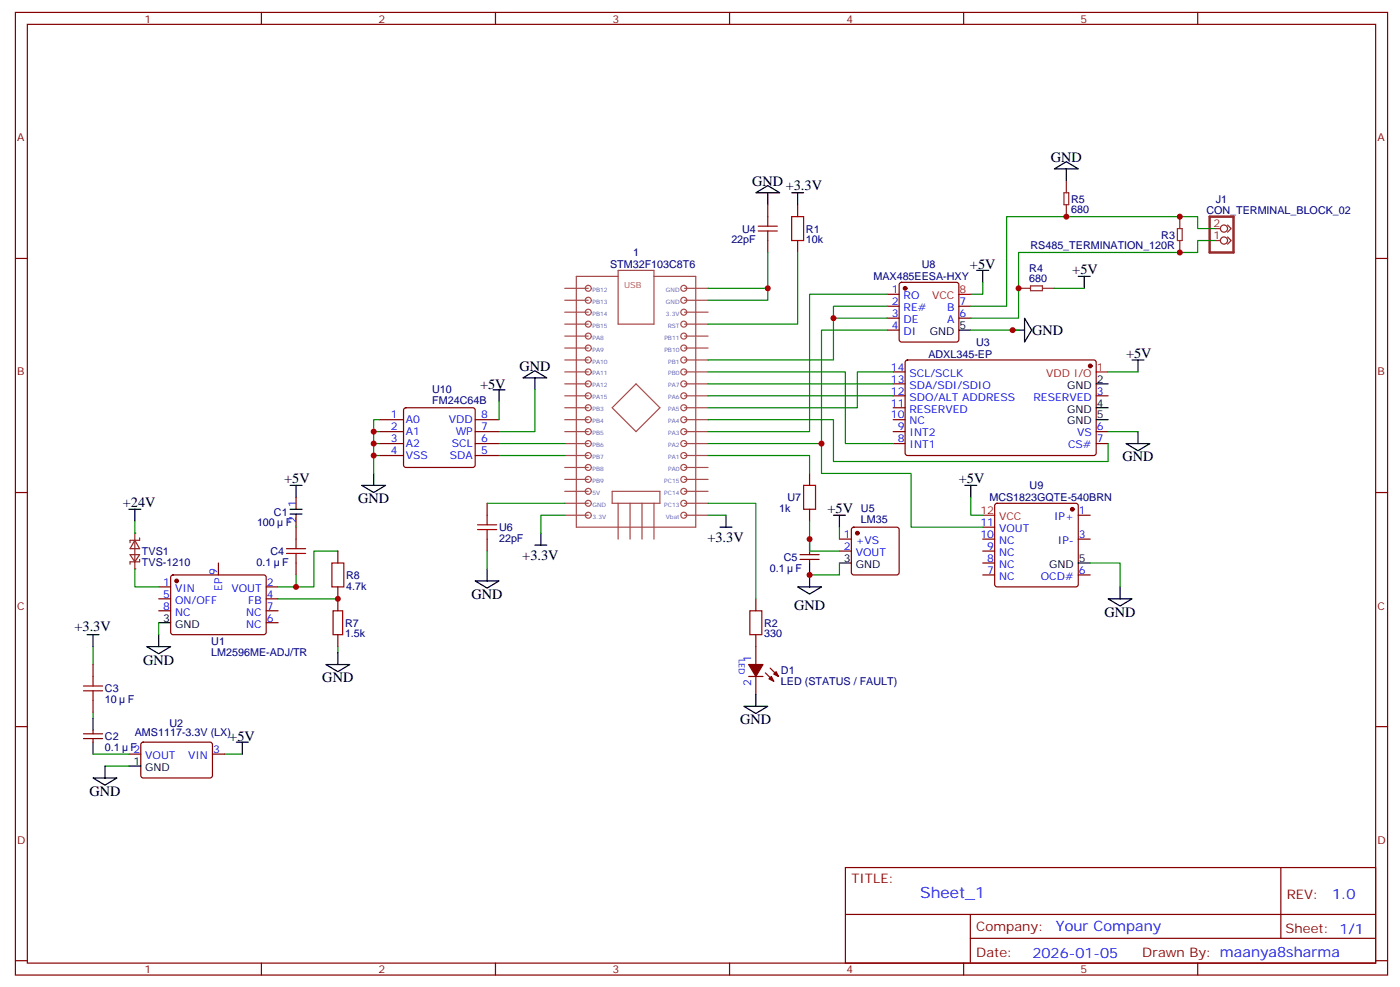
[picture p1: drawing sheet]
<svg xmlns="http://www.w3.org/2000/svg" width="414mm" height="292mm" viewBox="0 0 414 292" stroke-linecap="round" stroke-linejoin="round" font-family="sans-serif">
<g fill="none" stroke="#870000" stroke-width=".35">
<path d="M4.6 3.7h405.3v284.3h-405.3zM8.1 7.2h398.3v277.3h-398.3zM77.2 3.7v3.5M146.4 3.7v3.5M215.5 3.7v3.5M284.7 3.7v3.5M353.8 3.7v3.5M4.6 76.3h3.5M226.8 60.5v3.5M226.8 71v3.6M235.6 60.5v3.5M235.6 71v3.6"/>
<path d="M406.4 76.3h3.5M262.1 86.9h3.5M262.1 90.5h3.5M262.1 94h3.5M262.1 97.5h3.5M265.8 83.6l.5-.2h16.2l.5 .2 .2 .5v16.2l-.2 .5-.5 .2h-16.2l-.5-.2-.2-.5v-16.2zM283.2 90.5h3.6M283.2 94h3.6M263.8 116.9h3.6M263.8 113.4h3.6M263.8 109.9h3.6M267.6 106.5l.5-.2 55.3 .1 .4 .6-.1 27.1-.6 .4h-55.3l-.4-.7v-26.8z"/>
<path d="M323.8 116.9h3.5M112.1 127.5h7.1M112.1 131h7.1M112.1 124h7.1M112.1 134.5h7.1M119.4 120.6l.5-.2h19.8l.5 .2 .2 .5v16.3l-.3 .5-.4 .2h-19.8l-.5-.3-.2-.4v-16.3zM140.4 127.5h7M140.4 131h7M140.4 124h7M140.4 134.5h7M239.1 139.8v3.6M263.8 127.5h3.6"/>
<path d="M263.8 131h3.6M263.8 124h3.6M263.8 120.4h3.6M323.8 127.5h3.5M323.8 131h3.5M4.6 145.5h3.5M87.5 146.9v3.5M87.5 151.8v3.6M87.5 155.7v3.5M143.9 148.7v3.5M143.9 159.2v3.6M239.1 150.4v3.6"/>
<path d="M248 159.2h3.5M251.7 155.9l.5-.2h12.7l.5 .2 .2 .5v12.7l-.2 .5-.5 .2h-12.7l-.5-.2-.2-.5v-12.7zM290.3 159.2h3.5M290.3 155.7h3.5M294.1 148.9l.4-.2h23.3l.5 .2 .2 .5v23.2l-.2 .5-.5 .3h-23.3l-.5-.3-.2-.5v-23.2zM318.5 159.2h3.6M318.5 152.2h3.6M406.4 145.5h3.5M46.9 176.9h3.5M46.9 173.4h3.5M50.6 170l.5-.2 27.1 .1 .4 .6v16.5l-.7 .5-27.1-.1-.4-.6v-16.3zM64.5 166.3v3.5"/>
<path d="M78.6 176.9h3.6M78.6 173.4h3.6M87.5 166.3v3.5M99.8 162.8v3.5M99.8 173.4v7M223.3 176.9v3.5M236.3 163.8h5.7M236.3 165.2h5.7M239.1 162.8v1M239.1 165.2v1.1M248 162.8h3.5M290.3 162.8h3.5"/>
<path d="M290.3 169.8h3.5M290.3 166.3h3.5M318.5 169.8h3.6M27.5 196.3v3.5M46.9 180.4h3.5M78.6 180.4h3.6M78.6 183.9h3.6M99.8 187.5v3.5M221.2 199.8h4.2M223.3 187.5v8.8M223.3 199.8v5.3M226.1 198.8l2.5 2.4"/>
<path d="M227.5 197.3l2.5 2.5M4.6 214.6h3.5M24.7 216.7h5.6M24.7 218.2h5.6M27.5 206.9v3.5M27.5 215.7v1M27.5 218.2v1M41.8 219.4l.5-.2 20 .1 .5 .6-.1 9.5-.6 .4-20.1-.1-.4-.6v-9.2zM406.4 214.6h3.5M38.1 222.7h3.5M62.8 222.7h3.5M249.7 256.3h156.7v28.2h-156.7z"/>
<path d="M378.4 256.3v20.9M249.8 270.1h156.4M286.6 277.2h119.6M286.6 270.1v14.1M4.6 283.8h3.5M77.2 284.5v3.5M146.4 284.5v3.5M215.5 284.5v3.5M284.7 284.5v3.5M353.8 284.5v3.5M406.4 283.8h3.5"/>
</g>
<g fill="none" stroke="#008700" stroke-width=".35">
<path d="M226.8 74.6v10.6h-17.6M235.6 74.6v21.1h-26.4M359.1 67.5h-5.3v-3.5h-56.4v26.5h-10.6M359.1 71h-5.3v3.6h-52.9v19.4h-14.1M226.8 85.2v3.5h-17.6M262.1 86.9h-23v40.6h-29.9M262.1 97.5h-19.4v33.5M262.1 94h-15.9v12.3h-37M262.1 90.5h-15.9v3.5M286.8 97.5h14.1M290.3 83.4v3.5h-3.5M311.5 85.2h8.8"/>
<path d="M147.4 118.7v5.3M158 115.1v12.4h-10.6M209.2 109.9h40.5v21.1h14.1M209.2 113.4h54.6M209.2 116.9h54.6M263.8 109.9h-10.5v10.5h-44.1M327.3 109.9h8.9M110.4 134.5h1.7M110.4 131h1.7M110.4 127.5h1.7M112.1 124h-1.7v15.8M147.4 134.5h19.4"/>
<path d="M147.4 131h19.4M209.2 124h37v12.3h81.1v-5.3M209.2 134.5h29.9v5.3M209.2 131h33.5v8.8h26.4v15.9h21.2M327.3 127.5h8.9M87.5 155.4v.3M143.9 148.7h22.9M166.8 152.2h-7v5.3M209.2 148.7h14.1v28.2M209.2 152.2h5.3M239.1 154v8.8h8.9M286.8 146.9v5.3h3.5"/>
<path d="M82.2 176.9h17.6M87.5 169.8v3.6h-5.3M99.8 162.8h-7.1v10.6h-5.2M143.9 162.8v5.3M248 166.3v3.5h-8.9M322.1 166.3h8.8v7.1M27.5 191v5.3M46.9 183.9v3.6M99.8 191v1.8M27.5 210.4v1.8M27.5 222.7h10.6M31 226.3h7.1"/>
<path d="M66.3 222.7h5.3"/>
</g>
<g fill="none" stroke="#000" stroke-width=".35">
<path d="M223.3 56.9l3.5-2.1 3.5 2.1zM226.8 56.9v3.6M233.9 56.9h3.5M235.6 56.9v3.6M311.5 49.9l3.5-2.1 3.5 2.1zM315 49.9v3.5M288.5 79.9h3.6M290.3 79.9v3.5M283.2 97.5h3.6M299.1 97.5h3.5M302.6 94l2.2 3.5-2.2 3.5zM318.5 81.6h3.6"/>
<path d="M320.3 81.6v3.6M145.7 115.1h3.5M147.4 115.1v3.6M154.5 111.6l3.5-2.1 3.5 2.1zM158 111.6v3.5M323.8 113.4h3.5M334.4 106.3h3.5M336.2 106.3v3.6M110.4 139.8v3.6M323.8 120.4h3.5M323.8 124h3.5M332.6 131h7.1l-3.5 2.1z"/>
<path d="M336.2 127.5v3.5M38.1 150.4h3.5M39.8 150.4v3.6M85.7 150.4h3.5M85.7 151.8h3.5M85.7 143.4h3.5M87.5 143.4v3.5M106.9 143.4h7l-3.5 2.1zM159.8 157.5v3.5M212.7 155.7h3.5M214.5 152.2v3.5M239.1 159.2v3.6"/>
<path d="M246.2 152.2h3.5M248 152.2v3.5M285 143.4h3.5M286.8 143.4v3.5M140.4 171.6h7l-3.5 2.1zM143.9 168.1v3.5M158 161h3.5M235.6 173.4h7.1l-3.6 2.1zM239.1 166.3v7.1M248 166.3h3.5M318.5 166.3h3.6M327.3 176.9h7.1l-3.5 2.1z"/>
<path d="M330.9 173.4v3.5M25.7 187.5h3.5M27.5 187.5v3.5M43.4 191h7l-3.5 2.1zM46.9 187.5v3.5M46.9 183.9h3.5M96.3 196.3h7l-3.5 2.1zM99.8 192.8v3.5M27.5 212.2v3.5M27.5 219.2v3.5M69.8 219.2h3.5M71.6 219.2v3.5"/>
<path d="M219.7 208.6h7.1l-3.5 2.1zM223.3 205.1v3.5M27.5 229.8h7l-3.5 2.1zM31 226.3v3.5M38.1 226.3h3.5"/>
</g>
<g fill="none" stroke="#a10000" stroke-width=".35">
<path d="M224 68.2h5.6M224 66.8h5.6M226.8 64v2.8M226.8 68.2v2.8M233.9 64h3.5v7h-3.5zM87.5 159.2v2.9M141.1 156.4h5.6M141.1 155h5.6M143.9 152.2v2.8M143.9 156.4v2.8M237.4 143.4h3.5v7h-3.5zM84.6 162.1h5.7"/>
<path d="M84.6 163.5h5.7M87.5 163.5v2.8M98 166.3h3.6v7.1h-3.6zM27.5 199.8v2.8M98.4 180.4h2.8v7.1h-2.8zM221.5 180.4h3.5v7.1h-3.5zM24.7 204h5.6M24.7 202.6h5.6M27.5 204v2.9"/>
</g>
<g fill="#870000" stroke="#870000" stroke-width=".35">
<path d="M221.2 196.3h4.2l-2.1 3.5z"/>
<path d="M227.2 200.5l.7-.7 .7 1.4z"/>
<path d="M229.3 198.4l.7 1.4-1.4-.7z"/>
<circle cx="52.2" cy="171.6" r=".53"/>
<circle cx="322.1" cy="108.1" r=".53"/>
<circle cx="253.3" cy="157.5" r=".53"/>
<circle cx="316.8" cy="150.4" r=".53"/>
<circle cx="267.4" cy="85.2" r=".53"/>
</g>
<g fill="none" stroke="#a64a4a" stroke-width=".35">
<path d="M182.6 79.9h10.6v15.8h-10.6zM166.8 95.7h7M166.8 99.3h7M166.8 92.2h7M166.8 88.7h7M166.8 85.2h7M174.7 85.2a.88 .88 0 0 0-1.3-.8 .88 .88 0 0 0-.1 1.5 .88 .88 0 0 0 1.3-.6M174.7 88.7a.88 .88 0 0 0-1.3-.8 .88 .88 0 0 0-.1 1.5 .88 .88 0 0 0 1.3-.6M174.7 92.2a.88 .88 0 0 0-1.3-.8 .88 .88 0 0 0-.1 1.5 .88 .88 0 0 0 1.3-.5M174.7 95.7a.88 .88 0 0 0-1.3-.7 .88 .88 0 0 0-.1 1.5 .88 .88 0 0 0 1.3-.6M174.7 99.3a.88 .88 0 0 0-1.3-.8 .88 .88 0 0 0-.1 1.5 .88 .88 0 0 0 1.3-.6M182.6 81.6h-12.4v74.1h35.3v-74.1h-12.3"/>
<path d="M202.2 95.7h7M202.2 99.3h7M202.2 92.2h7M202.2 88.7h7M202.2 85.2h7M202.9 85.2a.88 .88 0 0 0-1.3-.8 .88 .88 0 0 0-.1 1.4 .88 .88 0 0 0 1.4-.5M202.9 88.7a.88 .88 0 0 0-1.3-.8 .88 .88 0 0 0-.1 1.5 .88 .88 0 0 0 1.4-.6M202.9 92.2a.88 .88 0 0 0-1.3-.8 .88 .88 0 0 0-.1 1.5 .88 .88 0 0 0 1.4-.5M202.9 95.7a.88 .88 0 0 0-1.3-.8 .88 .88 0 0 0-.1 1.5 .88 .88 0 0 0 1.4-.5M202.9 99.3a.88 .88 0 0 0-1.3-.8 .88 .88 0 0 0-.1 1.5 .88 .88 0 0 0 1.4-.6M166.8 116.9h7M166.8 113.4h7"/>
<path d="M166.8 109.9h7M166.8 106.3h7M166.8 102.8h7M174.7 102.8a.88 .88 0 0 0-1.3-.8 .88 .88 0 0 0-.1 1.5 .88 .88 0 0 0 1.3-.5M174.7 106.3a.88 .88 0 0 0-1.3-.7 .88 .88 0 0 0-.1 1.4 .88 .88 0 0 0 1.3-.5M174.7 109.9a.88 .88 0 0 0-1.3-.8 .88 .88 0 0 0-.1 1.5 .88 .88 0 0 0 1.3-.6M174.7 113.4a.88 .88 0 0 0-1.3-.8 .88 .88 0 0 0-.1 1.5 .88 .88 0 0 0 1.3-.6M174.7 116.9a.88 .88 0 0 0-1.3-.8 .88 .88 0 0 0-.1 1.5 .88 .88 0 0 0 1.3-.5M187.9 113.4l7 7-7 7.1-7.1-7.1zM202.2 116.9h7M202.2 113.4h7M202.2 109.9h7"/>
<path d="M202.2 106.3h7M202.2 102.8h7M202.9 102.8a.88 .88 0 0 0-1.3-.8 .88 .88 0 0 0-.1 1.5 .88 .88 0 0 0 1.4-.5M202.9 106.3a.88 .88 0 0 0-1.3-.8 .88 .88 0 0 0-.1 1.5 .88 .88 0 0 0 1.4-.5M202.9 109.9a.88 .88 0 0 0-1.3-.8 .88 .88 0 0 0-.1 1.4 .88 .88 0 0 0 1.4-.5M202.9 113.4a.88 .88 0 0 0-1.3-.8 .88 .88 0 0 0-.1 1.5 .88 .88 0 0 0 1.4-.6M202.9 116.9a.88 .88 0 0 0-1.3-.8 .88 .88 0 0 0-.1 1.5 .88 .88 0 0 0 1.4-.5M166.8 138.1h7M166.8 134.5h7M166.8 131h7M166.8 127.5h7M166.8 124h7"/>
<path d="M166.8 120.4h7M174.7 120.4a.88 .88 0 0 0-1.3-.7 .88 .88 0 0 0-.1 1.5 .88 .88 0 0 0 1.3-.6M174.7 124a.88 .88 0 0 0-1.3-.8 .88 .88 0 0 0-.1 1.5 .88 .88 0 0 0 1.3-.6M174.7 127.5a.88 .88 0 0 0-1.3-.8 .88 .88 0 0 0-.1 1.5 .88 .88 0 0 0 1.3-.6M174.7 131a.88 .88 0 0 0-1.3-.8 .88 .88 0 0 0-.1 1.5 .88 .88 0 0 0 1.3-.5M174.7 134.5a.88 .88 0 0 0-1.3-.7 .88 .88 0 0 0-.1 1.5 .88 .88 0 0 0 1.3-.6M174.7 138.1a.88 .88 0 0 0-1.3-.8 .88 .88 0 0 0-.1 1.5 .88 .88 0 0 0 1.3-.6M202.2 138.1h7M202.2 134.5h7M202.2 131h7M202.2 127.5h7M202.2 124h7"/>
<path d="M202.2 120.4h7M202.9 120.4a.88 .88 0 0 0-1.3-.8 .88 .88 0 0 0-.1 1.5 .88 .88 0 0 0 1.4-.5M202.9 124a.88 .88 0 0 0-1.3-.8 .88 .88 0 0 0-.1 1.5 .88 .88 0 0 0 1.4-.6M202.9 127.5a.88 .88 0 0 0-1.3-.8 .88 .88 0 0 0-.1 1.5 .88 .88 0 0 0 1.4-.6M202.9 131a.88 .88 0 0 0-1.3-.8 .88 .88 0 0 0-.1 1.5 .88 .88 0 0 0 1.4-.5M202.9 134.5a.88 .88 0 0 0-1.3-.8 .88 .88 0 0 0-.1 1.5 .88 .88 0 0 0 1.4-.5M202.9 138.1a.88 .88 0 0 0-1.3-.8 .88 .88 0 0 0-.1 1.5 .88 .88 0 0 0 1.4-.6M166.8 145.1h7M166.8 148.7h7M166.8 152.2h7M166.8 141.6h7M174.7 141.6a.88 .88 0 0 0-1.3-.8 .88 .88 0 0 0-.1 1.5 .88 .88 0 0 0 1.3-.5"/>
<path d="M174.7 145.1a.88 .88 0 0 0-1.3-.7 .88 .88 0 0 0-.1 1.5 .88 .88 0 0 0 1.3-.6M174.7 148.7a.88 .88 0 0 0-1.3-.8 .88 .88 0 0 0-.1 1.5 .88 .88 0 0 0 1.3-.6M174.7 152.2a.88 .88 0 0 0-1.3-.8 .88 .88 0 0 0-.1 1.5 .88 .88 0 0 0 1.3-.6M180.8 145.1h14.1v3.6h-14.1zM182.6 148.7v10.5M186.1 148.7v10.5M189.6 148.7v10.5M193.2 148.7v10.5M202.2 145.1h7M202.2 148.7h7M202.2 152.2h7M202.2 141.6h7"/>
<path d="M202.9 141.6a.88 .88 0 0 0-1.3-.8 .88 .88 0 0 0-.1 1.5 .88 .88 0 0 0 1.4-.5M202.9 145.1a.88 .88 0 0 0-1.3-.8 .88 .88 0 0 0-.1 1.5 .88 .88 0 0 0 1.4-.5M202.9 148.7a.88 .88 0 0 0-1.3-.8 .88 .88 0 0 0-.1 1.4 .88 .88 0 0 0 1.4-.5M202.9 152.2a.88 .88 0 0 0-1.3-.8 .88 .88 0 0 0-.1 1.5 .88 .88 0 0 0 1.4-.6"/>
</g>
<path d="M283.2 86.9h3.6M323.8 109.9h3.5M290.3 152.2h3.5" fill="none" stroke="#f00" stroke-width=".35"/>
<path d="M357.3 64h7.1v10.6h-7.1z" fill="none" stroke="#8c2424" stroke-width=".71"/>
<g fill="none" stroke="#8c2424" stroke-width=".35">
<path d="M314.3 56.9h1.4v3.6h-1.4zM315 53.4v3.5M315 60.5v3.5M347.8 67.5h1.4v3.5h-1.4zM348.5 64v3.5M348.5 71v3.6M359.1 71h1.4M359.1 67.5h1.4M362.6 70l1.1 1-1.1 1.1M362.6 66.5l1.1 1-1.1 1.1M300.9 85.2h3.5M304.4 84.5h3.5v1.4h-3.5z"/>
<path d="M307.9 85.2h3.6M39.8 157.5v10.6M39.8 159.6l1.4 2.5h-2.8zM41.2 158.9v.7h-2.8v.7M38.4 163.8h2.8l-1.4 2.1zM41.2 165.2v.7h-2.8v.8"/>
<circle cx="361.6" cy="67.5" r="1.06"/>
<circle cx="361.6" cy="71" r="1.06"/>
</g>
<g fill="#8c2424">
<circle cx="39.8" cy="157.5" r=".18"/>
<circle cx="39.8" cy="168.1" r=".18"/>
</g>
<path d="M39.8 154v3.5M248 155.7v3.5M39.8 168.1v5.3h7.1" fill="none" stroke="#008700" stroke-width=".35"/>
<g fill="#c00">
<circle cx="99.8" cy="176.9" r=".88"/>
<circle cx="87.5" cy="173.4" r=".88"/>
<circle cx="242.7" cy="131" r=".88"/>
<circle cx="246.2" cy="94" r=".88"/>
<circle cx="239.1" cy="169.8" r=".88"/>
<circle cx="239.1" cy="159.2" r=".88"/>
<circle cx="110.4" cy="134.5" r=".88"/>
<circle cx="110.4" cy="131" r=".88"/>
<circle cx="110.4" cy="127.5" r=".88"/>
<circle cx="226.8" cy="85.2" r=".88"/>
<circle cx="299.1" cy="97.5" r=".88"/>
<circle cx="315" cy="64" r=".88"/>
<circle cx="300.9" cy="85.2" r=".88"/>
<circle cx="348.5" cy="64" r=".88"/>
<circle cx="348.5" cy="74.6" r=".88"/>
</g>
<text font-size="4.6" fill="#00f" x="271.8" y="265.3">Sheet_1</text>
<g font-size="4.2">
<text x="310.4" y="47.8">GND</text>
<text x="222.2" y="54.8">GND</text>
<text x="232.1" y="56.2">+3.3V</text>
<text x="286.5" y="79.5">+5V</text>
<text x="316.8" y="80.9">+5V</text>
<text x="304.9" y="98.9">GND</text>
<text x="332.6" y="105.6">+5V</text>
<text x="153.4" y="109.5">GND</text>
<text x="141.8" y="114.8">+5V</text>
<text x="331.6" y="136.3">GND</text>
<text x="83.9" y="142.7">+5V</text>
<text x="283.2" y="142.7">+5V</text>
<text x="36.3" y="149.7">+24V</text>
<text x="105.8" y="148.7">GND</text>
<text x="244.4" y="151.5">+5V</text>
<text x="209" y="160">+3.3V</text>
<text x="154.3" y="165.3">+3.3V</text>
<text x="139.3" y="176.9">GND</text>
<text x="234.6" y="180.1">GND</text>
<text x="326.3" y="182.2">GND</text>
<text x="22" y="186.3">+3.3V</text>
<text x="42.3" y="196.3">GND</text>
<text x="95.2" y="201.6">GND</text>
<text x="218.7" y="213.9">GND</text>
<text x="67.7" y="218.9">+5V</text>
<text x="26.4" y="235.1">GND</text>
</g>
<g font-size="4.2" fill="#00f">
<text x="393.5" y="265.5">1.0</text>
<text x="311.9" y="275.1">Your Company</text>
<text x="305" y="282.9">2026-01-05</text>
</g>
<g font-size="3.9" fill="#800">
<text x="251.5" y="260.8">TITLE:</text>
<text x="380.1" y="265.5">REV:</text>
<text x="288.4" y="275">Company:</text>
<text x="379.8" y="275.7">Sheet: 1/1</text>
<text x="288.4" y="282.7">Date:</text>
<text x="337.4" y="282.8">Drawn By: maanya8sharma</text>
</g>
<g font-size="3.2" fill="#800">
<text x="42.7" y="6.7">1</text>
<text x="111.8" y="6.7">2</text>
<text x="180.9" y="6.7">3</text>
<text x="250.1" y="6.7">4</text>
<text x="319.2" y="6.7">5</text>
<text x="5.1" y="41.8">A</text>
<text x="406.9" y="41.8">A</text>
<text x="5.1" y="110.9">B</text>
<text x="406.9" y="110.9">B</text>
<text x="5.1" y="180.1">C</text>
<text x="406.9" y="180.1">C</text>
<text x="5.1" y="249.2">D</text>
<text x="406.9" y="249.2">D</text>
<text x="42.7" y="287.5">1</text>
<text x="111.8" y="287.5">2</text>
<text x="180.9" y="287.5">3</text>
<text x="250.1" y="287.5">4</text>
<text x="319.2" y="287.5">5</text>
</g>
<g font-size="3.2" fill="#000080">
<text x="316.4" y="59.9">R5</text>
<text x="359.1" y="59.8">J1</text>
<text x="316.4" y="63.1">680</text>
<text x="356.4" y="63.3">CON_TERMINAL_BLOCK_02</text>
<text x="216" y="71.8">22pF</text>
<text x="219.2" y="68.7">U4</text>
<text x="238.1" y="71.9">10k</text>
<text x="238.1" y="68.8">R1</text>
<text x="343" y="70.5">R3</text>
<text x="187.1" y="75.6">1</text>
<text x="304.4" y="73.6">RS485_TERMINATION_120R</text>
<text x="180.2" y="79.3">STM32F103C8T6</text>
<text x="258" y="82.8">MAX485EESA-HXY</text>
<text x="272.3" y="79">U8</text>
<text x="304" y="83.4">680</text>
<text x="304" y="80.2">R4</text>
<text x="274.2" y="105.7">ADXL345-EP</text>
<text x="288.3" y="102.2">U3</text>
<text x="127.7" y="119.2">FM24C64B</text>
<text x="127.7" y="116.1">U10</text>
<text x="232.6" y="148">U7</text>
<text x="292.3" y="148.1">MCS1823GQTE-540BRN</text>
<text x="304.2" y="144.3">U9</text>
<text x="75.9" y="155.5">100</text>
<text x="80.9" y="152.3">C1</text>
<text x="84.4" y="155.5">F</text>
<text x="230.2" y="151.2">1k</text>
<text x="254.3" y="154.5">LM35</text>
<text x="254.3" y="151.3">U5</text>
<text x="147.4" y="160">22pF</text>
<text x="147.4" y="156.9">U6</text>
<text x="41.9" y="167.1">TVS-1210</text>
<text x="41.9" y="163.9">TVS1</text>
<text x="75.7" y="167.1">0.1</text>
<text x="79.9" y="163.9">C4</text>
<text x="83.3" y="167.1">F</text>
<text x="231.6" y="165.7">C5</text>
<text x="102.3" y="171">R8</text>
<text x="227.4" y="168.9">0.1</text>
<text x="235" y="168.9">F</text>
<text x="102.3" y="174.1">4.7k</text>
<text x="101.9" y="185.1">R7</text>
<text x="225.7" y="185.1">R2</text>
<text x="62.4" y="190.5">U1</text>
<text x="101.9" y="188.3">1.5k</text>
<text x="225.7" y="188.3">330</text>
<text x="62.4" y="193.6">LM2596ME-ADJ/TR</text>
<text x="230.7" y="202.4">LED (STATUS / FAULT)</text>
<text x="230.7" y="199.2">D1</text>
<text x="31" y="207.7">10</text>
<text x="31" y="204.5">C3</text>
<text x="37.7" y="207.7">F</text>
<text x="50.1" y="214.8">U2</text>
<text x="31" y="221.8">0.1</text>
<text x="31" y="218.6">C2</text>
<text x="38.6" y="221.8">F2</text>
<text x="39.8" y="217.5">AMS1117-3.3V (LX)</text>
</g>
<g font-size="3.2" fill="#8d2323">
<text x="358.5" y="70.7">1</text>
<text x="358.5" y="67.2">2</text>
</g>
<g font-size="3.2" fill="#00f">
<text x="263.4" y="86.6">1</text>
<text x="266.9" y="88.3">RO</text>
<text x="263.4" y="90.1">2</text>
<text x="263.4" y="93.6">3</text>
<text x="266.9" y="91.9">RE#</text>
<text x="266.9" y="95.4">DE</text>
<text x="279.8" y="91.9">B</text>
<text x="279.8" y="95.4">A</text>
<text x="283.4" y="93.6">6</text>
<text x="283.4" y="90.1">7</text>
<text x="263.4" y="97.2">4</text>
<text x="266.9" y="98.9">DI</text>
<text x="263.2" y="113">13</text>
<text x="263.2" y="109.5">14</text>
<text x="268.7" y="111.3">SCL/SCLK</text>
<text x="263.2" y="116.6">12</text>
<text x="268.7" y="118.3">SDO/ALT ADDRESS</text>
<text x="268.7" y="114.8">SDA/SDI/SDIO</text>
<text x="305.3" y="118.3">RESERVED</text>
<text x="324" y="116.6">3</text>
<text x="115.4" y="123.6">1</text>
<text x="119.9" y="125">A0</text>
<text x="132.6" y="125">VDD</text>
<text x="142.1" y="123.6">8</text>
<text x="263.2" y="123.6">10</text>
<text x="263.2" y="120.1">11</text>
<text x="268.7" y="125.4">NC</text>
<text x="268.7" y="121.8">RESERVED</text>
<text x="115.4" y="127.1">2</text>
<text x="115.4" y="130.7">3</text>
<text x="119.9" y="128.6">A1</text>
<text x="134.6" y="128.6">WP</text>
<text x="142.1" y="130.7">6</text>
<text x="142.1" y="127.1">7</text>
<text x="265.2" y="130.7">8</text>
<text x="265.2" y="127.1">9</text>
<text x="268.7" y="128.9">INT2</text>
<text x="318.2" y="128.9">VS</text>
<text x="324" y="127.1">6</text>
<text x="324" y="130.7">7</text>
<text x="115.4" y="134.2">4</text>
<text x="119.9" y="132.1">A2</text>
<text x="119.9" y="135.6">VSS</text>
<text x="132.9" y="135.6">SDA</text>
<text x="133.5" y="132.1">SCL</text>
<text x="142.1" y="134.2">5</text>
<text x="268.7" y="132.4">INT1</text>
<text x="315.5" y="132.4">CS#</text>
<text x="87.5" y="149.7" transform="rotate(-90 87.5 149.7)">1</text>
<text x="87.5" y="154.6" transform="rotate(-90 87.5 154.6)">2</text>
<text x="289.6" y="155.4">11</text>
<text x="311.4" y="153.6">IP+</text>
<text x="318.7" y="151.8">1</text>
<text x="249.3" y="158.9">1</text>
<text x="252.8" y="160.7">+VS</text>
<text x="289.6" y="158.9">10</text>
<text x="295.1" y="160.7">NC</text>
<text x="295.1" y="157.1">VOUT</text>
<text x="312.5" y="160.7">IP-</text>
<text x="318.7" y="158.9">3</text>
<text x="249.3" y="162.4">2</text>
<text x="252.8" y="164.2">VOUT</text>
<text x="291.6" y="165.9">8</text>
<text x="291.6" y="162.4">9</text>
<text x="295.1" y="167.7">NC</text>
<text x="295.1" y="164.2">NC</text>
<text x="48.2" y="173">1</text>
<text x="64.2" y="169.8" transform="rotate(-90 64.2 169.8)">9</text>
<text x="78.8" y="173">2</text>
<text x="291.6" y="169.5">7</text>
<text x="295.1" y="171.2">NC</text>
<text x="307.5" y="171.2">OCD#</text>
<text x="318.7" y="169.5">6</text>
<text x="48.2" y="176.5">5</text>
<text x="51.7" y="178.3">ON/OFF</text>
<text x="51.7" y="174.8">VIN</text>
<text x="65.6" y="174.5" transform="rotate(-90 65.6 174.5)">EP</text>
<text x="68.4" y="174.8">VOUT</text>
<text x="73.3" y="178.3">FB</text>
<text x="78.8" y="176.5">4</text>
<text x="48.2" y="180.1">8</text>
<text x="51.7" y="181.8">NC</text>
<text x="72.7" y="181.8">NC</text>
<text x="72.7" y="185.3">NC</text>
<text x="78.8" y="180.1">7</text>
<text x="78.8" y="183.6">6</text>
<text x="221.9" y="195.6" transform="rotate(-90 221.9 195.6)">1</text>
<text x="221.9" y="202.5" transform="rotate(-90 221.9 202.5)">2</text>
<text x="42.9" y="224.2">VOUT</text>
<text x="55.6" y="224.2">VIN</text>
<text x="62.9" y="222.4">3</text>
</g>
<g font-size="3.2" fill="#f00">
<text x="275.3" y="88.3">VCC</text>
<text x="283.4" y="86.6">8</text>
<text x="309.1" y="111.3">VDD I/O</text>
<text x="324" y="109.5">1</text>
<text x="289.6" y="151.8">12</text>
<text x="295.1" y="153.6">VCC</text>
</g>
<g font-size="3.2">
<text x="274.7" y="98.9">GND</text>
<text x="283.4" y="97.2">5</text>
<text x="324" y="113">2</text>
<text x="315.2" y="114.8">GND</text>
<text x="315.2" y="121.8">GND</text>
<text x="315.2" y="125.4">GND</text>
<text x="324" y="120.1">4</text>
<text x="324" y="123.6">5</text>
<text x="249.3" y="165.9">3</text>
<text x="252.8" y="167.7">GND</text>
<text x="309.9" y="167.7">GND</text>
<text x="318.7" y="165.9">5</text>
<text x="48.2" y="183.6">3</text>
<text x="51.7" y="185.3">GND</text>
<text x="39.4" y="225.9">1</text>
<text x="42.9" y="227.7">GND</text>
</g>
<text font-size="2.5" fill="#a54b4b" x="184.4" y="85.2">USB</text>
<text font-size="2.5" fill="#00f" x="218.2" y="194.5" transform="rotate(90 218.2 194.5)">LED</text>
<g font-size="1.8" fill="#4b4ba5">
<text x="175" y="86.2">PB12</text>
<text x="175" y="89.7">PB13</text>
<text x="196.7" y="86.2">GND</text>
<text x="196.7" y="89.7">GND</text>
<text x="175" y="93.3">PB14</text>
<text x="196.7" y="93.3">3.3V</text>
<text x="175" y="96.8">PB15</text>
<text x="175" y="100.3">PA8</text>
<text x="196.2" y="100.3">PB11</text>
<text x="197.2" y="96.8">RST</text>
<text x="175" y="103.9">PA9</text>
<text x="175" y="107.4">PA10</text>
<text x="196.2" y="103.9">PB10</text>
<text x="197.4" y="107.4">PB1</text>
<text x="175" y="110.9">PA11</text>
<text x="197.4" y="110.9">PB0</text>
<text x="175" y="114.4">PA12</text>
<text x="175" y="118">PA15</text>
<text x="197.4" y="114.4">PA7</text>
<text x="197.4" y="118">PA6</text>
<text x="175" y="121.5">PB3</text>
<text x="175" y="125">PB4</text>
<text x="197.4" y="121.5">PA5</text>
<text x="197.4" y="125">PA4</text>
<text x="175" y="128.6">PB5</text>
<text x="197.4" y="128.6">PA3</text>
<text x="175" y="132.1">PB6</text>
<text x="175" y="135.6">PB7</text>
<text x="197.4" y="132.1">PA2</text>
<text x="197.4" y="135.6">PA1</text>
<text x="175" y="139.1">PB8</text>
<text x="175" y="142.7">PB9</text>
<text x="196.2" y="142.7">PC15</text>
<text x="197.4" y="139.1">PA0</text>
<text x="175" y="146.2">5V</text>
<text x="175" y="149.7">GND</text>
<text x="196.2" y="146.2">PC14</text>
<text x="196.2" y="149.7">PC13</text>
<text x="175" y="153.2">3.3V</text>
<text x="196.7" y="153.2">Vbat</text>
</g>
</svg>
